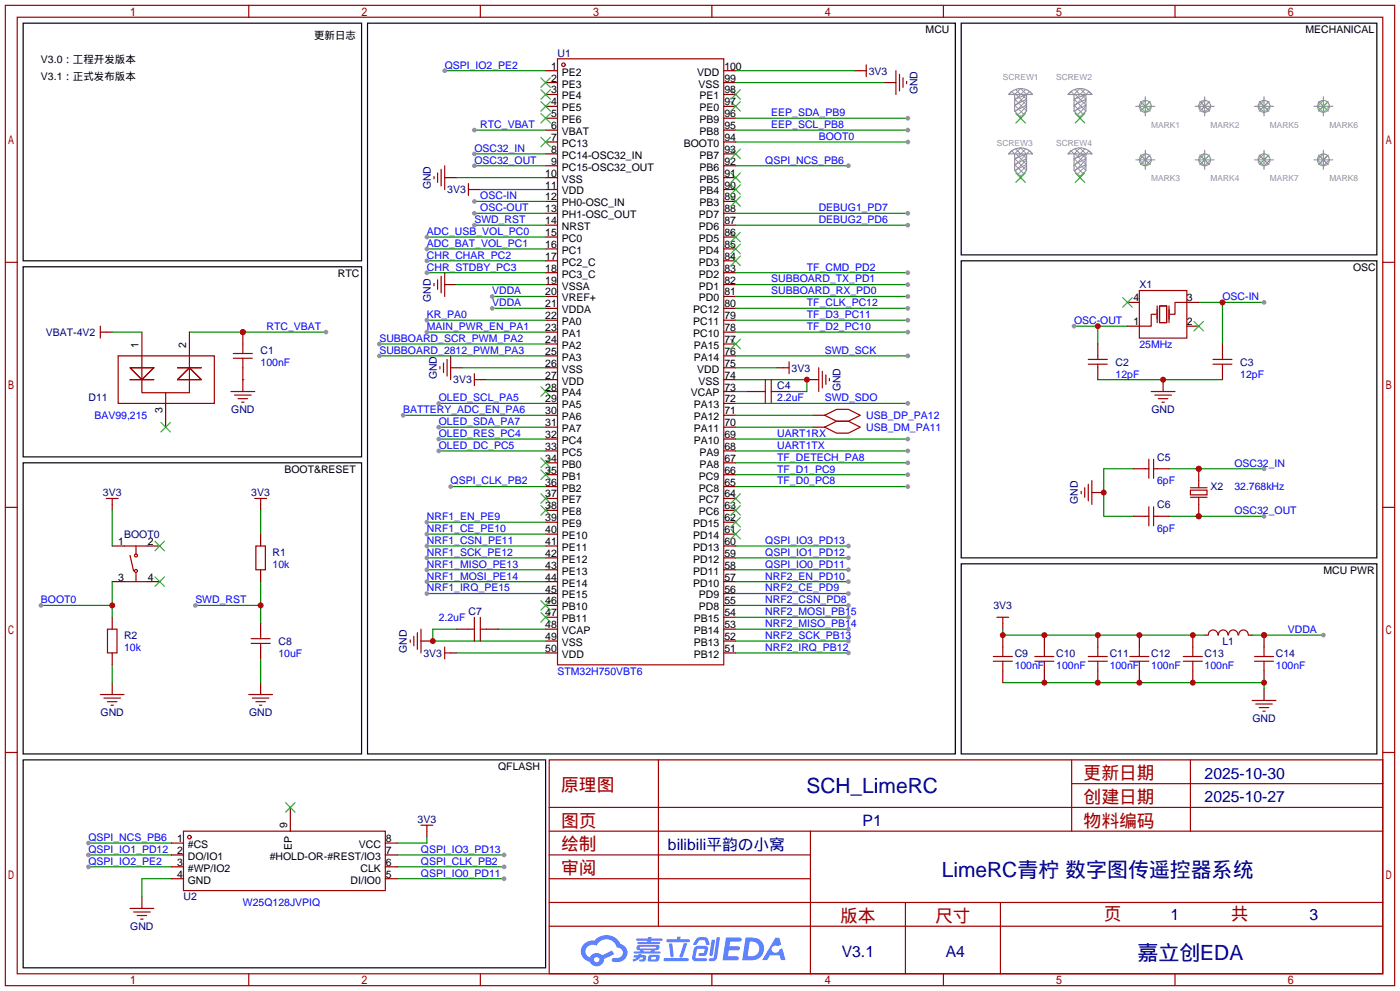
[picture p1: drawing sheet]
<svg xmlns="http://www.w3.org/2000/svg" width="299mm" height="212mm" viewBox="0 0 299 212" stroke-linecap="round" stroke-linejoin="round" font-family="sans-serif">
<g fill="none" stroke="#a10000" stroke-width=".25">
<path d="M1.1 1.1h297.2v209.6h-297.2zM3.7 3.7h292.1v204.5h-292.1zM53.2 1.1v2.6M102.7 1.1v2.6M152.3 1.1v2.6M201.8 1.1v2.6M251.3 1.1v2.6M1.1 56.1h2.6M295.8 56.1h2.5M1.1 108.5h2.6M295.8 108.5h2.5M1.1 160.8h2.6"/>
<path d="M117.5 162.4h178.3v45.8h-178.3zM117.5 177.7h178.3M117.5 172.6h178.3M140.8 162.4v35.6M173.4 177.7v30.5M229.2 162.4v15.3M229.2 167.5h66.6M254.6 162.4v15.3M295.8 160.8h2.5M117.5 182.8h55.9M117.5 198h178.3M117.5 192.9h178.3"/>
<path d="M117.5 187.8h55.9M193.7 192.9v15.3M214 192.9v15.3M53.2 208.2v2.5M102.7 208.2v2.5M152.3 208.2v2.5M201.8 208.2v2.5M251.3 208.2v2.5"/>
</g>
<g fill="#5487ff">
<path d="M155.3 200.4h2.7a.48 .48 0 0 1 .7 .4 .48 .48 0 0 1-.7 .5h-1.8l-.2 1h1.9a.43 .43 0 0 1 .4 .5 .43 .43 0 0 1-.5 .3h-1.9l-.2 1.3h1.7a.45 .45 0 0 1 .6 .2 .45 .45 0 0 1-.2 .6l-3.2 .1z"/>
<path d="M165.9 200.5h.8l.4 1.4-.7 .4a.84 .84 0 0 0-1.2 .2 .84 .84 0 0 0 .3 1.2 .84 .84 0 0 0 1.1-.5l.1-.2 .6-.3 .7 2.5h-.9l-.3-1h-2.1l-.6 1h-1.1z"/>
<path d="M152.2 200.9h.8l-.5 3.2a.36 .36 0 0 1-.4 .3 .36 .36 0 0 1-.3-.4z"/>
<path d="M153.3 200.4h.7l-.6 4.3a1.13 1.13 0 0 1-1.8 .6l.2-.4 .7-.1 .2-.2z"/>
<path d="M149 200.7l.6-.4h1a.77 .77 0 0 1 .9 .6l.3 .9-.2 .2h-.5l-.3-.9-.2-.1h-1l-.7 1-.6-.1v-.1z"/>
<path d="M148.6 202.5l.5-.3h1.7a.81 .81 0 0 1 .7 .5 .81 .81 0 0 1-.2 .8 .81 .81 0 0 1-.9 .9h-.7a.32 .32 0 0 1-.3-.4 .32 .32 0 0 1 .4-.3h.7l.3-.9-1.7 .1-.3 1.9h2.1a.32 .32 0 0 1 .4 .4 .32 .32 0 0 1-.4 .3l-2.3-.1-.5-.3v-.5z"/>
<path d="M142 204.8h5a.33 .33 0 0 1 .3 .4 .33 .33 0 0 1-.3 .3h-4.9l-.2-.2z"/>
<path d="M146.3 201.6h.7l-.6 2a.98 .98 0 0 1-.8 1.1l-.3-.3z"/>
<path d="M143.1 201.7h.7l.3 2.6a.34 .34 0 0 1-.3 .3 .34 .34 0 0 1-.4-.2z"/>
<path d="M142.6 200.8h2.2l.2-.6h.6l-.1 .6h1.8a.32 .32 0 0 1 .3 .3 .32 .32 0 0 1-.4 .3h-4.5l-.1-.1z"/>
<path d="M135.6 204.2h.9l.1-.2 .7-.1-.1 .3h.9a.82 .82 0 0 1-.6 1.3h-.7v-.4h.6l.1-.4a.68 .68 0 0 0-1 .4l-1 .4-.2-.4 1-.4h-.8z"/>
<path d="M136.1 200.6h2.5v-.3h.8l-.1 .3h2.2l.2 .3-.2 .2h-2.3v.3h1.8l.2 .2-.2 .2h-4.5l-.1-.4h2l.1-.3h-2.3l-.1-.2z"/>
<path d="M159.5 200.4l-.7 4.9h1.6a2.5 2.5 0 0 0 3-2.5 2.5 2.5 0 0 0-3.1-2.4zM160.4 201.3a1.61 1.61 0 0 1 2 1.4 1.61 1.61 0 0 1-1.8 1.7h-.7z"/>
<path d="M136.3 202.2a.55 .55 0 0 0-.2 .7 .55 .55 0 0 0 .7 .2l.1 .3h-1.3v.4h5.5l.2-.2-.2-.2h-1.2l.2-.3a.7 .7 0 0 0 .8-.2 .7 .7 0 0 0 0-.9h-4.1zM136.9 202.4h3.3l.2 .1-.2 .2h-3.2zM137.6 203.1h1.7l-.2 .3h-1.4z"/>
<path d="M138.8 204.3a1.05 1.05 0 0 0-.1 1.2 2.91 2.91 0 0 0 2.2-.2 .98 .98 0 0 0 0-1.2h-1.6zM139.4 204.6l.8-.1 .1 .4-.2 .2h-.8z"/>
<path d="M125 201.7a2.23 2.23 0 0 0-.7 2.3 2.23 2.23 0 0 0 1.8 1.6 1.58 1.58 0 0 0 1.8 .9 1.58 1.58 0 0 0 1.3-1.5l2.2-1-.5-.8-2.1 1a1.65 1.65 0 0 0-2.6 .5 1.47 1.47 0 0 1-.8-2.1 1.47 1.47 0 0 1 2.2-.5 2.3 2.3 0 0 1 2.3-1.3 2.3 2.3 0 0 1 2.1 1.7 1.12 1.12 0 0 1 1.2 1.1 1.12 1.12 0 0 1-1.1 1.2h-.7a.45 .45 0 0 0-.6 .3 .45 .45 0 0 0 .5 .6 2.21 2.21 0 0 0 2.2-.6 2.21 2.21 0 0 0 .5-2.3 2.13 2.13 0 0 0-1.3-1 3.3 3.3 0 0 0-5.5-.7l-1.2 .1zM127.1 205.2a.57 .57 0 0 1 1.1 0 .57 .57 0 0 1-1.1 0z"/>
</g>
<g fill="none" stroke="#a10000" stroke-width=".25">
<path d="M119.3 12.6h35.5v129.5h-35.5z"/>
<circle cx="120.5" cy="13.8" r=".38"/>
</g>
<g fill="none" stroke="#870000" stroke-width=".25">
<path d="M116.7 15.1h2.6M116.7 17.7h2.6M154.8 15.1h2.6M154.8 17.7h2.6M116.7 20.2h2.6M116.7 22.7h2.6M116.7 25.3h2.6M116.7 27.8h2.6M116.7 30.4h2.6M116.7 32.9h2.6M116.7 35.4h2.6M116.7 38h2.6"/>
<path d="M154.8 20.2h2.6M154.8 22.7h2.6M154.8 25.3h2.6M154.8 27.8h2.6M154.8 30.4h2.6M154.8 32.9h2.6M154.8 35.4h2.6M154.8 38h2.6M116.7 40.5h2.6M116.7 43.1h2.6M116.7 45.6h2.6M116.7 48.1h2.6"/>
<path d="M116.7 50.7h2.6M116.7 53.2h2.6M116.7 55.8h2.6M116.7 58.3h2.6M154.8 40.5h2.6M154.8 43.1h2.6M154.8 45.6h2.6M154.8 48.1h2.6M154.8 50.7h2.6M154.8 53.2h2.6M154.8 55.8h2.6M154.8 58.3h2.6"/>
<path d="M116.7 60.8h2.6M116.7 63.4h2.6M116.7 65.9h2.6M116.7 68.5h2.6M116.7 71h2.6M116.7 73.5h2.6M116.7 76.1h2.6M116.7 78.6h2.6M154.8 60.8h2.6M154.8 63.4h2.6M154.8 65.9h2.6M154.8 68.5h2.6"/>
<path d="M154.8 71h2.6M154.8 73.5h2.6M154.8 76.1h2.6M154.8 78.6h2.6M116.7 81.2h2.6M116.7 83.7h2.6M116.7 86.2h2.6M116.7 88.8h2.6M116.7 91.3h2.6M116.7 93.9h2.6M116.7 96.4h2.6M116.7 98.9h2.6"/>
<path d="M154.8 81.2h2.6M154.8 83.7h2.6M154.8 86.2h2.6M154.8 88.8h2.6M154.8 91.3h2.6M154.8 93.9h2.6M154.8 96.4h2.6M154.8 98.9h2.6M116.7 101.5h2.6M116.7 104h2.6M116.7 106.6h2.6M116.7 109.1h2.6"/>
<path d="M116.7 111.6h2.6M116.7 114.2h2.6M116.7 116.7h2.6M116.7 119.3h2.6M154.8 101.5h2.6M154.8 104h2.6M154.8 106.6h2.6M154.8 109.1h2.6M154.8 111.6h2.6M154.8 114.2h2.6M154.8 116.7h2.6M154.8 119.3h2.6"/>
<path d="M116.7 121.8h2.6M116.7 124.3h2.6M116.7 126.9h2.6M116.7 129.4h2.6M116.7 132h2.6M116.7 134.5h2.6M116.7 137h2.6M116.7 139.6h2.6M154.8 121.8h2.6M154.8 124.3h2.6M154.8 126.9h2.6M154.8 129.4h2.6"/>
<path d="M154.8 132h2.6M154.8 134.5h2.6M154.8 137h2.6M154.8 139.6h2.6"/>
</g>
<g fill="none" stroke="#3c3" stroke-width=".25">
<path d="M115.7 16.6l2 2.1M115.7 19.2l2 2M117.7 16.6l-2 2.1M117.7 19.2l-2 2M156.3 19.2l2.1 2M158.4 19.2l-2.1 2M115.7 21.7l2 2M115.7 24.3l2 2M115.7 29.3l2 2.1M117.7 21.7l-2 2M117.7 24.3l-2 2M117.7 29.3l-2 2.1"/>
<path d="M156.3 39.5l2.1 2M156.3 37l2.1 2M156.3 31.9l2.1 2M156.3 21.7l2.1 2M158.4 39.5l-2.1 2M158.4 37l-2.1 2M158.4 31.9l-2.1 2M158.4 21.7l-2.1 2M156.3 54.7l2.1 2.1M156.3 52.2l2.1 2M156.3 49.7l2.1 2M156.3 42l2.1 2.1"/>
<path d="M158.4 42l-2.1 2.1M158.4 54.7l-2.1 2.1M158.4 52.2l-2.1 2M158.4 49.7l-2.1 2M156.3 72.5l2.1 2M158.4 72.5l-2.1 2M115.7 82.7l2 2M115.7 97.9l2 2M117.7 82.7l-2 2M117.7 97.9l-2 2M115.7 100.5l2 2M115.7 105.5l2 2.1"/>
<path d="M115.7 108.1l2 2M117.7 100.5l-2 2M117.7 105.5l-2 2.1M117.7 108.1l-2 2M156.3 113.2l2.1 2M156.3 110.6l2.1 2M156.3 108.1l2.1 2M156.3 105.5l2.1 2.1M158.4 113.2l-2.1 2M158.4 110.6l-2.1 2M158.4 108.1l-2.1 2M158.4 105.5l-2.1 2.1"/>
<path d="M115.7 128.4l2 2M115.7 130.9l2 2.1M117.7 128.4l-2 2M117.7 130.9l-2 2.1"/>
</g>
<path d="M229.7 69.7h11.5M234.8 69.7v3.8" fill="none" stroke="#008700" stroke-width=".25"/>
<circle cx="234.8" cy="69.7" r=".63" fill="#c00"/>
<circle cx="229.7" cy="69.7" r=".51" fill="#999"/>
<path d="M256.4 64.6h14M261.5 64.6v8.9" fill="none" stroke="#008700" stroke-width=".25"/>
<circle cx="261.5" cy="64.6" r=".63" fill="#c00"/>
<circle cx="270.4" cy="64.6" r=".51" fill="#999"/>
<path d="M234.8 81.2h26.7" fill="none" stroke="#008700" stroke-width=".25"/>
<path d="M248.8 81.2v2.5" fill="none" stroke="#870000" stroke-width=".25"/>
<circle cx="248.8" cy="81.2" r=".63" fill="#c00"/>
<path d="M246.3 83.7h5M247 84.5h3.6M247.8 85.2h2M248.5 86h.5" fill="none" stroke="#a10000" stroke-width=".25"/>
<path d="M101.5 45.6h15.2" fill="none" stroke="#008700" stroke-width=".25"/>
<circle cx="101.5" cy="45.6" r=".51" fill="#999"/>
<path d="M101.5 43.1h15.2" fill="none" stroke="#008700" stroke-width=".25"/>
<circle cx="101.5" cy="43.1" r=".51" fill="#999"/>
<path d="M101.5 27.8h15.2" fill="none" stroke="#008700" stroke-width=".25"/>
<circle cx="101.5" cy="27.8" r=".51" fill="#999"/>
<path d="M182.8 15.1h1.2M189.1 17.7h2.5M95.1 38h2.6M101.5 40.5h1.2M166.2 78.6h1.3M172.6 81.2h2.5" fill="none" stroke="#870000" stroke-width=".25"/>
<g fill="none" stroke="#a10000" stroke-width=".25">
<path d="M184 15.1h1.3M185.3 13.8v2.6M191.6 15.1v5.1M192.4 15.9v3.5M193.2 16.6v2.1M193.9 17.4v.5M92.8 37.7v.5M93.6 37v2M94.4 36.2v3.6M95.1 35.4v5.1M100.2 39.2v2.6M100.2 40.5h1.3"/>
<path d="M167.5 78.6h1.3M168.8 77.3v2.6M175.1 78.6v5.1M175.9 79.4v3.5M176.7 80.1v2.1M177.4 80.9v.5"/>
</g>
<path d="M157.4 15.1h25.4M157.4 17.7h31.7M97.7 38h19M102.7 40.5h14M157.4 78.6h8.8M157.4 81.2h15.2v2.5h-3.8" fill="none" stroke="#008700" stroke-width=".25"/>
<circle cx="172.6" cy="81.2" r=".63" fill="#c00"/>
<path d="M90 137h2.6M96.4 139.6h1.3" fill="none" stroke="#870000" stroke-width=".25"/>
<path d="M87.8 136.8v.5M88.5 136v2M89.3 135.3v3.5M90 134.5v5.1M95.1 138.3v2.5M95.1 139.6h1.3" fill="none" stroke="#a10000" stroke-width=".25"/>
<path d="M97.7 139.6h19M97.7 134.5h-5.1v2.5h24.1" fill="none" stroke="#008700" stroke-width=".25"/>
<circle cx="92.6" cy="137" r=".63" fill="#c00"/>
<path d="M95.1 60.8h2.6M96.4 78.6h2.5M102.7 81.2h1.3M214.5 133.2v1.3M257.7 135.8h.7M267.1 135.8h.7M270.4 147.2v2.5" fill="none" stroke="#870000" stroke-width=".25"/>
<g fill="none" stroke="#a10000" stroke-width=".25">
<path d="M93.6 59.8v2M94.4 59.1v3.5M95.1 58.3v5.1M92.8 60.6v.5M94.1 78.4v.5M94.9 77.6v2M95.6 76.8v3.6M96.4 76.1v5.1M101.5 79.9v2.5M101.5 81.2h1.2M213.2 132h2.6M214.5 132v1.2"/>
<path d="M258.5 135.7a1.01 1.01 0 0 1 1-1 1.01 1.01 0 0 1 1 1M260.6 135.7a1.01 1.01 0 0 1 1-1 1.01 1.01 0 0 1 1.1 1M262.8 135.7a1.01 1.01 0 0 1 1-1 1.01 1.01 0 0 1 1 1M265 135.7a1.01 1.01 0 0 1 1-1 1.01 1.01 0 0 1 1 1M267.8 149.7h5.1M268.6 150.5h3.6M269.4 151.3h2M270.1 152h.5"/>
</g>
<path d="M97.7 60.8h19M98.9 78.6h17.8M104 81.2h12.7M157.4 83.7h2.5M106.6 134.5h10.1M267.8 135.8h15.3M214.5 145.9h55.9v1.3" fill="none" stroke="#008700" stroke-width=".25"/>
<circle cx="270.4" cy="135.8" r=".63" fill="#c00"/>
<circle cx="283.1" cy="135.8" r=".51" fill="#999"/>
<path d="M105.3 63.4h11.4M214.5 134.5v1.3h43.2" fill="none" stroke="#008700" stroke-width=".25"/>
<circle cx="105.3" cy="63.4" r=".51" fill="#999"/>
<path d="M105.3 65.9h11.4" fill="none" stroke="#008700" stroke-width=".25"/>
<circle cx="105.3" cy="65.9" r=".51" fill="#999"/>
<path d="M8.8 129.4h15.2M24 124.3v7.7" fill="none" stroke="#008700" stroke-width=".25"/>
<circle cx="24" cy="129.4" r=".63" fill="#c00"/>
<circle cx="8.8" cy="129.4" r=".51" fill="#999"/>
<path d="M24 107.8v1.3M24 116.7h2.5M31.6 116.7h2.6M24 124.3h2.5M31.6 124.3h2.6M24 145.9v2.6" fill="none" stroke="#870000" stroke-width=".25"/>
<g fill="none" stroke="#a10000" stroke-width=".25">
<path d="M22.7 106.6h2.6M24 106.6v1.2M26.5 116.7h5.1M27.8 118.7l.8 3.3M29.1 116.7v1.8M26.5 124.3h5.1M29.1 122.6v1.7M21.5 148.5h5M22.2 149.2h3.6M23 150h2M23.7 150.7h.6"/>
<circle cx="29.1" cy="118.7" r=".32"/>
<circle cx="29.1" cy="122" r=".32"/>
</g>
<path d="M24 109.1v7.6M41.8 129.4h14M55.8 124.3v8.9M24 142.1v3.8" fill="none" stroke="#008700" stroke-width=".25"/>
<path d="M33.1 115.7l2.1 2M35.2 115.7l-2.1 2M33.1 123.3l2.1 2M35.2 123.3l-2.1 2" fill="none" stroke="#3c3" stroke-width=".25"/>
<circle cx="55.8" cy="129.4" r=".63" fill="#c00"/>
<circle cx="41.8" cy="129.4" r=".51" fill="#999"/>
<path d="M55.8 107.8v1.3M55.8 145.9v2.6" fill="none" stroke="#870000" stroke-width=".25"/>
<path d="M54.5 106.6h2.5M55.8 106.6v1.2M53.2 148.5h5.1M54 149.2h3.5M54.7 150h2.1M55.5 150.7h.5" fill="none" stroke="#a10000" stroke-width=".25"/>
<path d="M157.4 30.4h36.8M55.8 109.1v5.1M55.8 140.8v5.1" fill="none" stroke="#008700" stroke-width=".25"/>
<circle cx="194.2" cy="30.4" r=".51" fill="#999"/>
<path d="M101.5 48.1h15.2" fill="none" stroke="#008700" stroke-width=".25"/>
<circle cx="101.5" cy="48.1" r=".51" fill="#999"/>
<path d="M157.4 76.1h36.8" fill="none" stroke="#008700" stroke-width=".25"/>
<circle cx="194.2" cy="76.1" r=".51" fill="#999"/>
<path d="M157.4 35.4h24.1" fill="none" stroke="#008700" stroke-width=".25"/>
<circle cx="181.5" cy="35.4" r=".51" fill="#999"/>
<path d="M157.4 119.3h24.1" fill="none" stroke="#008700" stroke-width=".25"/>
<circle cx="181.5" cy="119.3" r=".51" fill="#999"/>
<path d="M157.4 116.7h24.1" fill="none" stroke="#008700" stroke-width=".25"/>
<circle cx="181.5" cy="116.7" r=".51" fill="#999"/>
<path d="M96.4 104h20.3" fill="none" stroke="#008700" stroke-width=".25"/>
<circle cx="96.4" cy="104" r=".51" fill="#999"/>
<path d="M157.4 121.8h24.1" fill="none" stroke="#008700" stroke-width=".25"/>
<circle cx="181.5" cy="121.8" r=".51" fill="#999"/>
<path d="M91.3 177.7v1.2M30.4 191.6v2.6" fill="none" stroke="#870000" stroke-width=".25"/>
<path d="M90 176.4h2.6M91.3 176.4v1.3M27.8 194.2h5.1M28.6 194.9h3.5M29.3 195.7h2.1M30.1 196.5h.5" fill="none" stroke="#a10000" stroke-width=".25"/>
<path d="M91.3 178.9v1.3h-6.3M18.9 180.2h17.8M36.7 187.8h-6.3v3.8" fill="none" stroke="#008700" stroke-width=".25"/>
<circle cx="18.9" cy="180.2" r=".51" fill="#999"/>
<path d="M18.9 182.8h17.8" fill="none" stroke="#008700" stroke-width=".25"/>
<circle cx="18.9" cy="182.8" r=".51" fill="#999"/>
<path d="M18.9 185.3h17.8" fill="none" stroke="#008700" stroke-width=".25"/>
<circle cx="18.9" cy="185.3" r=".51" fill="#999"/>
<path d="M85 182.8h22.8" fill="none" stroke="#008700" stroke-width=".25"/>
<circle cx="107.8" cy="182.8" r=".51" fill="#999"/>
<path d="M85 185.3h22.8" fill="none" stroke="#008700" stroke-width=".25"/>
<circle cx="107.8" cy="185.3" r=".51" fill="#999"/>
<path d="M85 187.8h22.8" fill="none" stroke="#008700" stroke-width=".25"/>
<circle cx="107.8" cy="187.8" r=".51" fill="#999"/>
<path d="M173.9 88.8h2.5M173.9 91.3h2.5" fill="none" stroke="#870000" stroke-width=".25"/>
<path d="M176.4 88.8l2.5-1.3h2.6l2.5 1.3-2.5 1.2h-2.6zM176.4 91.3l2.5-1.3h2.6l2.5 1.3-2.5 1.3h-2.6z" fill="none" stroke="#a10000" stroke-width=".25"/>
<path d="M157.4 91.3h16.5M157.4 88.8h16.5M157.4 101.5h36.8" fill="none" stroke="#008700" stroke-width=".25"/>
<circle cx="194.2" cy="101.5" r=".51" fill="#999"/>
<path d="M157.4 104h36.8" fill="none" stroke="#008700" stroke-width=".25"/>
<circle cx="194.2" cy="104" r=".51" fill="#999"/>
<path d="M157.4 71h36.8" fill="none" stroke="#008700" stroke-width=".25"/>
<circle cx="194.2" cy="71" r=".51" fill="#999"/>
<path d="M157.4 65.9h36.8" fill="none" stroke="#008700" stroke-width=".25"/>
<circle cx="194.2" cy="65.9" r=".51" fill="#999"/>
<path d="M157.4 68.5h36.8" fill="none" stroke="#008700" stroke-width=".25"/>
<circle cx="194.2" cy="68.5" r=".51" fill="#999"/>
<path d="M157.4 58.3h36.8" fill="none" stroke="#008700" stroke-width=".25"/>
<circle cx="194.2" cy="58.3" r=".51" fill="#999"/>
<path d="M233.6 105.3h2.5" fill="none" stroke="#870000" stroke-width=".25"/>
<path d="M231.3 105v.5M232 104.3v2M232.8 103.5v3.6M233.6 102.7v5.1" fill="none" stroke="#a10000" stroke-width=".25"/>
<path d="M242.4 100.2h-6.3v10.2h6.3" fill="none" stroke="#008700" stroke-width=".25"/>
<circle cx="236.1" cy="105.3" r=".63" fill="#c00"/>
<path d="M250.1 100.2h20.3" fill="none" stroke="#008700" stroke-width=".25"/>
<circle cx="256.4" cy="100.2" r=".63" fill="#c00"/>
<circle cx="270.4" cy="100.2" r=".51" fill="#999"/>
<path d="M250.1 110.4h20.3" fill="none" stroke="#008700" stroke-width=".25"/>
<circle cx="256.4" cy="110.4" r=".63" fill="#c00"/>
<circle cx="270.4" cy="110.4" r=".51" fill="#999"/>
<path d="M101.5 32.9h15.2" fill="none" stroke="#008700" stroke-width=".25"/>
<circle cx="101.5" cy="32.9" r=".51" fill="#999"/>
<path d="M101.5 35.4h15.2" fill="none" stroke="#008700" stroke-width=".25"/>
<circle cx="101.5" cy="35.4" r=".51" fill="#999"/>
<path d="M157.4 96.4h36.8" fill="none" stroke="#008700" stroke-width=".25"/>
<circle cx="194.2" cy="96.4" r=".51" fill="#999"/>
<path d="M157.4 93.9h36.8" fill="none" stroke="#008700" stroke-width=".25"/>
<circle cx="194.2" cy="93.9" r=".51" fill="#999"/>
<path d="M91.3 114.2h25.4" fill="none" stroke="#008700" stroke-width=".25"/>
<circle cx="91.3" cy="114.2" r=".51" fill="#999"/>
<path d="M91.3 116.7h25.4" fill="none" stroke="#008700" stroke-width=".25"/>
<circle cx="91.3" cy="116.7" r=".51" fill="#999"/>
<path d="M91.3 119.3h25.4" fill="none" stroke="#008700" stroke-width=".25"/>
<circle cx="91.3" cy="119.3" r=".51" fill="#999"/>
<path d="M91.3 121.8h25.4" fill="none" stroke="#008700" stroke-width=".25"/>
<circle cx="91.3" cy="121.8" r=".51" fill="#999"/>
<path d="M91.3 124.3h25.4" fill="none" stroke="#008700" stroke-width=".25"/>
<circle cx="91.3" cy="124.3" r=".51" fill="#999"/>
<path d="M91.3 126.9h25.4" fill="none" stroke="#008700" stroke-width=".25"/>
<circle cx="91.3" cy="126.9" r=".51" fill="#999"/>
<path d="M40.5 71h29.2" fill="none" stroke="#008700" stroke-width=".25"/>
<circle cx="51.9" cy="71" r=".63" fill="#c00"/>
<circle cx="69.7" cy="71" r=".51" fill="#999"/>
<path d="M95.1 15.1h21.6" fill="none" stroke="#008700" stroke-width=".25"/>
<circle cx="95.1" cy="15.1" r=".51" fill="#999"/>
<path d="M157.4 98.9h36.8" fill="none" stroke="#008700" stroke-width=".25"/>
<circle cx="194.2" cy="98.9" r=".51" fill="#999"/>
<path d="M51.9 81.2v2.5M256.4 107.8v2.6" fill="none" stroke="#870000" stroke-width=".25"/>
<path d="M49.4 83.7h5.1M50.2 84.5h3.5M50.9 85.2h2.1M51.7 86h.5M254.6 104.8h3.6v1h-3.6zM254.6 106.3h3.6" fill="none" stroke="#a10000" stroke-width=".25"/>
<circle cx="256.4" cy="110.4" r=".63" fill="#c00"/>
<path d="M256.4 100.2v2.5" fill="none" stroke="#870000" stroke-width=".25"/>
<circle cx="256.4" cy="100.2" r=".63" fill="#c00"/>
<path d="M254.6 104.3h3.6M256.4 102.7v1.6M256.4 106.3v1.5" fill="none" stroke="#a10000" stroke-width=".25"/>
<path d="M93.9 86.2h22.8" fill="none" stroke="#008700" stroke-width=".25"/>
<circle cx="93.9" cy="86.2" r=".51" fill="#999"/>
<path d="M93.9 91.3h22.8" fill="none" stroke="#008700" stroke-width=".25"/>
<circle cx="93.9" cy="91.3" r=".51" fill="#999"/>
<path d="M93.9 93.9h22.8" fill="none" stroke="#008700" stroke-width=".25"/>
<circle cx="93.9" cy="93.9" r=".51" fill="#999"/>
<path d="M93.9 96.4h22.8" fill="none" stroke="#008700" stroke-width=".25"/>
<circle cx="93.9" cy="96.4" r=".51" fill="#999"/>
<path d="M157.4 63.4h36.8" fill="none" stroke="#008700" stroke-width=".25"/>
<circle cx="194.2" cy="63.4" r=".51" fill="#999"/>
<path d="M157.4 60.8h36.8" fill="none" stroke="#008700" stroke-width=".25"/>
<circle cx="194.2" cy="60.8" r=".51" fill="#999"/>
<path d="M81.2 76.1h35.5" fill="none" stroke="#008700" stroke-width=".25"/>
<circle cx="81.2" cy="76.1" r=".51" fill="#999"/>
<path d="M81.2 73.5h35.5" fill="none" stroke="#008700" stroke-width=".25"/>
<circle cx="81.2" cy="73.5" r=".51" fill="#999"/>
<path d="M157.4 126.9h24.1" fill="none" stroke="#008700" stroke-width=".25"/>
<circle cx="181.5" cy="126.9" r=".51" fill="#999"/>
<path d="M157.4 129.4h24.1" fill="none" stroke="#008700" stroke-width=".25"/>
<circle cx="181.5" cy="129.4" r=".51" fill="#999"/>
<path d="M157.4 132h24.1" fill="none" stroke="#008700" stroke-width=".25"/>
<circle cx="181.5" cy="132" r=".51" fill="#999"/>
<path d="M157.4 137h24.1" fill="none" stroke="#008700" stroke-width=".25"/>
<circle cx="181.5" cy="137" r=".51" fill="#999"/>
<path d="M157.4 134.5h24.1" fill="none" stroke="#008700" stroke-width=".25"/>
<circle cx="181.5" cy="134.5" r=".51" fill="#999"/>
<path d="M157.4 139.6h24.1" fill="none" stroke="#008700" stroke-width=".25"/>
<circle cx="181.5" cy="139.6" r=".51" fill="#999"/>
<path d="M22.7 71h1.3" fill="none" stroke="#870000" stroke-width=".25"/>
<path d="M21.5 69.7v2.6M21.5 71h1.2" fill="none" stroke="#a10000" stroke-width=".25"/>
<path d="M157.4 27.8h36.8" fill="none" stroke="#008700" stroke-width=".25"/>
<circle cx="194.2" cy="27.8" r=".51" fill="#999"/>
<path d="M157.4 25.3h36.8" fill="none" stroke="#008700" stroke-width=".25"/>
<circle cx="194.2" cy="25.3" r=".51" fill="#999"/>
<path d="M91.3 111.6h25.4" fill="none" stroke="#008700" stroke-width=".25"/>
<circle cx="91.3" cy="111.6" r=".51" fill="#999"/>
<path d="M157.4 124.3h24.1" fill="none" stroke="#008700" stroke-width=".25"/>
<circle cx="181.5" cy="124.3" r=".51" fill="#999"/>
<path d="M91.3 71h25.4" fill="none" stroke="#008700" stroke-width=".25"/>
<circle cx="91.3" cy="71" r=".51" fill="#999"/>
<path d="M91.3 50.7h25.4" fill="none" stroke="#008700" stroke-width=".25"/>
<circle cx="91.3" cy="50.7" r=".51" fill="#999"/>
<path d="M91.3 53.2h25.4" fill="none" stroke="#008700" stroke-width=".25"/>
<circle cx="91.3" cy="53.2" r=".51" fill="#999"/>
<path d="M91.3 55.8h25.4" fill="none" stroke="#008700" stroke-width=".25"/>
<circle cx="91.3" cy="55.8" r=".51" fill="#999"/>
<path d="M91.3 58.3h25.4" fill="none" stroke="#008700" stroke-width=".25"/>
<circle cx="91.3" cy="58.3" r=".51" fill="#999"/>
<path d="M268.4 141.4h4" fill="none" stroke="#a10000" stroke-width=".25"/>
<path d="M270.4 143.4v2.5" fill="none" stroke="#870000" stroke-width=".25"/>
<circle cx="270.4" cy="145.9" r=".63" fill="#c00"/>
<path d="M270.4 138.3v2M268.4 140.3h4" fill="none" stroke="#a10000" stroke-width=".25"/>
<path d="M270.4 135.8v2.5" fill="none" stroke="#870000" stroke-width=".25"/>
<circle cx="270.4" cy="135.8" r=".63" fill="#c00"/>
<path d="M253.1 141.4h4.1M270.4 141.4v2" fill="none" stroke="#a10000" stroke-width=".25"/>
<path d="M255.1 143.4v2.5" fill="none" stroke="#870000" stroke-width=".25"/>
<circle cx="255.1" cy="145.9" r=".63" fill="#c00"/>
<path d="M255.1 138.3v2M253.1 140.3h4.1" fill="none" stroke="#a10000" stroke-width=".25"/>
<path d="M255.1 135.8v2.5" fill="none" stroke="#870000" stroke-width=".25"/>
<circle cx="255.1" cy="135.8" r=".63" fill="#c00"/>
<path d="M241.7 141.4h4M255.1 141.4v2" fill="none" stroke="#a10000" stroke-width=".25"/>
<path d="M243.7 143.4v2.5" fill="none" stroke="#870000" stroke-width=".25"/>
<circle cx="243.7" cy="145.9" r=".63" fill="#c00"/>
<path d="M243.7 138.3v2M241.7 140.3h4" fill="none" stroke="#a10000" stroke-width=".25"/>
<path d="M243.7 135.8v2.5" fill="none" stroke="#870000" stroke-width=".25"/>
<circle cx="243.7" cy="135.8" r=".63" fill="#c00"/>
<path d="M232.8 141.4h4.1M243.7 141.4v2" fill="none" stroke="#a10000" stroke-width=".25"/>
<path d="M234.8 143.4v2.5" fill="none" stroke="#870000" stroke-width=".25"/>
<circle cx="234.8" cy="145.9" r=".63" fill="#c00"/>
<path d="M234.8 138.3v2M232.8 140.3h4.1" fill="none" stroke="#a10000" stroke-width=".25"/>
<path d="M234.8 135.8v2.5" fill="none" stroke="#870000" stroke-width=".25"/>
<circle cx="234.8" cy="135.8" r=".63" fill="#c00"/>
<path d="M221.4 141.4h4M234.8 141.4v2" fill="none" stroke="#a10000" stroke-width=".25"/>
<path d="M223.4 143.4v2.5" fill="none" stroke="#870000" stroke-width=".25"/>
<circle cx="223.4" cy="145.9" r=".63" fill="#c00"/>
<path d="M223.4 138.3v2M221.4 140.3h4" fill="none" stroke="#a10000" stroke-width=".25"/>
<path d="M223.4 135.8v2.5" fill="none" stroke="#870000" stroke-width=".25"/>
<circle cx="223.4" cy="135.8" r=".63" fill="#c00"/>
<path d="M214.5 138.3v2M212.5 141.4h4M212.5 140.3h4M223.4 141.4v2" fill="none" stroke="#a10000" stroke-width=".25"/>
<path d="M214.5 135.8v2.5M214.5 143.4v2.5" fill="none" stroke="#870000" stroke-width=".25"/>
<circle cx="214.5" cy="135.8" r=".63" fill="#c00"/>
<path d="M214.5 141.4v2" fill="none" stroke="#a10000" stroke-width=".25"/>
<path d="M78.6 5h125.7v156.2h-125.7zM205.6 5h88.9v49.5h-88.9zM5 57h72.3v40.7h-72.3zM205.6 55.8h88.9v63.5h-88.9zM5 98.9h72.3v62.3h-72.3zM205.6 120.5h88.9v40.7h-88.9zM5 162.4h111.7v44.5h-111.7z" fill="none" stroke="#000" stroke-width=".25"/>
<path d="M157.4 45.6h36.8" fill="none" stroke="#008700" stroke-width=".25"/>
<circle cx="194.2" cy="45.6" r=".51" fill="#999"/>
<path d="M157.4 48.1h36.8" fill="none" stroke="#008700" stroke-width=".25"/>
<circle cx="194.2" cy="48.1" r=".51" fill="#999"/>
<g fill="none" stroke="#a10000" stroke-width=".25">
<path d="M49.9 76.6h4.1M49.9 75.6h4.1M51.9 73.5v2.1M232.8 77.9h4.1M232.8 76.8h4.1M234.8 76.1v.7M234.8 77.9v.7M243.7 62.1h10.2v10.2h-10.2zM247.3 67.2h-1v2.5h-2.6M247.5 65.4v3.6M248 65.4h1.6v3.6h-1.6zM250.1 65.4v3.6"/>
<path d="M253.9 64.6h-2.6v2.6h-1M259.5 77.9h4M259.5 76.8h4M261.5 76.1v.7M261.5 77.9v.7M245.7 98.2v4M246.8 98.2v4M54.7 116.7h2.1v5.1h-2.1zM245 100.2h.7M245 110.4h.7M245.7 108.3v4.1M246.8 108.3v4.1"/>
<path d="M246.8 100.2h.7M246.8 110.4h.7M23 134.5h2v5.1h-2zM53.7 137.5h4.1M53.7 136.5h4.1M55.8 135.8v.7M55.8 137.5v.8M39.2 177.7h43.2v12.7h-43.2z"/>
<circle cx="40.5" cy="178.9" r=".38"/>
</g>
<g fill="none" stroke="#870000" stroke-width=".25">
<path d="M51.9 71v2.5M51.9 78.6v2.6M234.8 73.5v2.6M234.8 78.6v2.6M241.2 64.6h2.5M241.2 69.7h2.5M253.9 64.6h2.5M253.9 69.7h2.5M261.5 73.5v2.6M261.5 78.6v2.6M55.8 114.2v2.5M242.4 100.2h2.6"/>
<path d="M242.4 110.4h2.6M247.5 100.2h2.6M247.5 110.4h2.6M24 132v2.5M24 139.6v2.5M55.8 121.8v2.5M55.8 133.2v2.6M55.8 138.3v2.5M62.1 172.6v5.1M36.7 180.2h2.5M36.7 182.8h2.5M36.7 185.3h2.5"/>
<path d="M36.7 187.8h2.5M82.4 180.2h2.6M82.4 182.8h2.6M82.4 185.3h2.6M82.4 187.8h2.6"/>
</g>
<path d="M240.2 63.6l2 2.1M242.2 63.6l-2 2.1M255.4 68.7l2 2M257.4 68.7l-2 2M61.1 171.6l2 2M63.1 171.6l-2 2" fill="none" stroke="#3c3" stroke-width=".25"/>
<circle cx="51.9" cy="71" r=".63" fill="#c00"/>
<path d="M51.9 76.6v2M162.4 83.7h1.3M163.7 81.2v5M165 81.2v5M165 83.7h1.2M100.2 134.5h1.3M101.5 132v5M102.7 132v5M102.7 134.5h1.3" fill="none" stroke="#a10000" stroke-width=".25"/>
<path d="M91.3 68.5h25.4M51.9 81.2h.1" fill="none" stroke="#008700" stroke-width=".25"/>
<path d="M159.9 83.7h2.5M166.2 83.7h2.6M97.7 134.5h2.5M104 134.5h2.6" fill="none" stroke="#870000" stroke-width=".25"/>
<circle cx="91.3" cy="68.5" r=".51" fill="#999"/>
<g fill="none" stroke="#999" stroke-width=".25">
<path d="M216.2 19.7a3.2 3.2 0 0 1 4.7 .5h-5.1zM228.9 19.7a3.2 3.2 0 0 1 4.7 .5h-5.1zM216.2 32.4a3.2 3.2 0 0 1 4.7 .5h-5.1zM217 32.9v3.5l1.3 1.3 1.3-1.3v-3.5l-2.6 1M217 20.2v3.5l1.3 1.3 1.3-1.3v-3.5l-2.6 1M218.3 24.8v.5M218.3 37.5v.5M219.6 33.9l-2.6 1.3M219.6 35.2l-2.6 1.2M219.6 21.2l-2.6 1.3M219.6 22.5l-2.6 1.2M228.9 32.4a3.2 3.2 0 0 1 4.7 .5h-5.1z"/>
<path d="M229.7 32.9v3.5l1.3 1.3 1.3-1.3v-3.5l-2.6 1M229.7 20.2v3.5l1.3 1.3 1.3-1.3v-3.5l-2.6 1M231 24.8v.5M231 37.5v.5M232.3 33.9l-2.6 1.3M232.3 35.2l-2.6 1.2M232.3 21.2l-2.6 1.3M232.3 22.5l-2.6 1.2M243 22.7h4M243 34.2h4M245 20.7v4.1M245 32.1v4.1"/>
<path d="M255.7 22.7h4M255.7 34.2h4M257.7 20.7v4.1M257.7 32.1v4.1M268.4 22.7h4M268.4 34.2h4M270.4 20.7v4.1M270.4 32.1v4.1M281.1 22.7h4M281.1 34.2h4M283.1 20.7v4.1M283.1 32.1v4.1"/>
<circle cx="245" cy="22.7" r="1.27"/>
<circle cx="245" cy="34.2" r="1.27"/>
<circle cx="257.7" cy="22.7" r="1.27"/>
<circle cx="257.7" cy="34.2" r="1.27"/>
<circle cx="270.4" cy="22.7" r="1.27"/>
<circle cx="270.4" cy="34.2" r="1.27"/>
<circle cx="283.1" cy="22.7" r="1.27"/>
<circle cx="283.1" cy="34.2" r="1.27"/>
</g>
<g fill="none" stroke="#999" stroke-width=".21">
<path d="M217.2 19.1l1.1 1.1M219.4 19.1l-2.4 2.4M229.9 19.1l1.1 1.1M232.1 19.1l-2.4 2.4M215.8 20.2l.6-.6 .6 .6 1.3-1.3 1.3 1.3M215.8 32.9l.6-.6 .6 .6 1.3-1.3 1.3 1.3M217 22.5l1.9 1.9M217 21.2l2.6 2.5M217 35.2l1.9 1.9M217 33.9l2.6 2.5M217.2 31.8l1.1 1.1M217.3 32.9l2.3 2.3"/>
<path d="M217.3 20.2l2.3 2.3M218.6 32.9l1 1M218.6 20.2l1 1M219.4 31.8l-2.4 2.4M219.6 34.2l-2.4 2.4M219.6 35.4l-1.8 1.8M219.6 21.5l-2.4 2.4M219.6 22.7l-1.8 1.8M220.9 32.9l-.7-.6-3.2 3.1M220.9 20.2l-.7-.6-3.2 3.1M228.5 32.9l.6-.6 .6 .6 1.3-1.3 1.3 1.3M228.5 20.2l.6-.6 .6 .6 1.3-1.3 1.3 1.3"/>
<path d="M229.7 35.2l1.9 1.9M229.7 33.9l2.6 2.5M229.7 22.5l1.9 1.9M229.7 21.2l2.6 2.5M229.9 31.8l1.1 1.1M230 32.9l2.3 2.3M230 20.2l2.3 2.3M231.3 32.9l1 1M231.3 20.2l1 1M232.1 31.8l-2.4 2.4M232.3 34.2l-2.4 2.4M232.3 35.4l-1.8 1.8"/>
<path d="M232.3 21.5l-2.4 2.4M232.3 22.7l-1.8 1.8M233.6 32.9l-.7-.6-3.2 3.1M233.6 20.2l-.7-.6-3.2 3.1M244.1 21.8l1.8 1.8M244.1 33.3l1.8 1.8M245 21.5l-1.3 1.2 1.3 1.3 1.3-1.3M245 32.9l-1.3 1.3 1.3 1.2 1.3-1.2M245.9 21.8l-1.8 1.8M245.9 33.3l-1.8 1.8M256.8 21.8l1.8 1.8M256.8 33.3l1.8 1.8"/>
<path d="M257.7 21.5l-1.3 1.2 1.3 1.3 1.3-1.3M257.7 32.9l-1.3 1.3 1.3 1.2 1.3-1.2M258.6 21.8l-1.8 1.8M258.6 33.3l-1.8 1.8M269.5 33.3l1.8 1.8M269.5 21.8l1.8 1.8M270.4 21.5l-1.3 1.2 1.3 1.3 1.3-1.3M270.4 32.9l-1.3 1.3 1.3 1.2 1.3-1.2M271.3 21.8l-1.8 1.8M271.3 33.3l-1.8 1.8M282.2 21.8l1.8 1.8M282.2 33.3l1.8 1.8"/>
<path d="M283.1 21.5l-1.3 1.2 1.3 1.3 1.3-1.3M283.1 32.9l-1.3 1.3 1.3 1.2 1.3-1.2M284 21.8l-1.8 1.8M284 33.3l-1.8 1.8"/>
</g>
<g fill="none" stroke="#3c3" stroke-width=".25">
<path d="M217.3 24.3l2 2M217.3 37l2 2M219.3 37l-2 2M219.3 24.3l-2 2M230 37l2 2M230 24.3l2 2M232 37l-2 2M232 24.3l-2 2M244 21.7l2 2M244 33.1l2 2.1M246 21.7l-2 2M246 33.1l-2 2.1"/>
<path d="M256.7 21.7l2 2M256.7 33.1l2 2.1M258.7 21.7l-2 2M258.7 33.1l-2 2.1M269.4 33.1l2 2.1M269.4 21.7l2 2M271.4 33.1l-2 2.1M271.4 21.7l-2 2M282.1 21.7l2 2M282.1 33.1l2 2.1M284.1 21.7l-2 2M284.1 33.1l-2 2.1"/>
</g>
<path d="M157.4 86.2h36.8" fill="none" stroke="#008700" stroke-width=".25"/>
<circle cx="194.2" cy="86.2" r=".51" fill="#999"/>
<path d="M25.3 76.1h20.5v10.1h-20.5zM27.8 78.6h5.1l-2.5 2.6zM30.4 76.1v7.8h10.1v-7.8M38 78.6h5.1M40.5 78.6l2.6 2.6h-5.1zM27.8 81.2h5.1M35.4 83.9v2.3" fill="none" stroke="#a10000" stroke-width=".25"/>
<path d="M30.4 71v5.1M40.5 71v5.1M35.4 86.2v5.1" fill="none" stroke="#870000" stroke-width=".25"/>
<path d="M34.4 90.3l2 2M36.4 90.3l-2 2" fill="none" stroke="#3c3" stroke-width=".25"/>
<path d="M24 71h6.4M86.2 88.8h30.5" fill="none" stroke="#008700" stroke-width=".25"/>
<circle cx="86.2" cy="88.8" r=".51" fill="#999"/>
<path d="M5 5h72.3v50.8h-72.3z" fill="none" stroke="#000" stroke-width=".25"/>
<g font-size="4.5" fill="#000080">
<text x="172.5" y="169.6">SCH_LimeRC</text>
<text x="201.5" y="187.4">LimeRC青柠 数字图传遥控器系统</text>
<text x="243.3" y="205.2">嘉立创EDA</text>
</g>
<g font-size="3.8" fill="#a00000">
<text x="231.8" y="166.5">更新日期</text>
<text x="120" y="169.1">原理图</text>
<text x="231.8" y="171.6">创建日期</text>
<text x="120" y="176.7">图页</text>
<text x="231.8" y="176.7">物料编码</text>
<text x="120" y="181.8">绘制</text>
<text x="120" y="186.9">审阅</text>
<text x="179.7" y="197">版本</text>
<text x="200" y="197">尺寸</text>
<text x="236.1" y="196.8">页</text>
<text x="263.3" y="196.8">共</text>
</g>
<g font-size="3.4" fill="#000080">
<text x="257.7" y="166.4">2025-10-30</text>
<text x="257.7" y="171.5">2025-10-27</text>
<text x="184.5" y="176.6">P1</text>
<text x="142.9" y="181.7">bilibili平韵の小窝</text>
<text x="250.4" y="196.7">1</text>
<text x="280.1" y="196.7">3</text>
<text x="180.1" y="204.5">V3.1</text>
<text x="202.3" y="204.5">A4</text>
</g>
<g font-size="2.2">
<text x="67.2" y="8.3">更新日志</text>
<text x="198" y="7">MCU</text>
<text x="279.3" y="7">MECHANICAL</text>
<text x="8.8" y="13.4">V3.0：工程开发版本</text>
<text x="8.8" y="17.2">V3.1：正式发布版本</text>
<text x="117.9" y="14.9">1</text>
<text x="117.9" y="17.4">2</text>
<text x="120.2" y="16.2">PE2</text>
<text x="149.1" y="16.2">VDD</text>
<text x="154.9" y="17.4">99</text>
<text x="154.9" y="14.9">100</text>
<text x="117.9" y="20">3</text>
<text x="117.9" y="22.5">4</text>
<text x="120.2" y="18.7">PE3</text>
<text x="120.2" y="21.2">PE4</text>
<text x="120.2" y="23.8">PE5</text>
<text x="149.4" y="18.7">VSS</text>
<text x="149.6" y="23.8">PE0</text>
<text x="149.6" y="21.2">PE1</text>
<text x="154.9" y="22.5">97</text>
<text x="154.9" y="20">98</text>
<text x="117.9" y="25.1">5</text>
<text x="117.9" y="27.6">6</text>
<text x="120.2" y="26.3">PE6</text>
<text x="120.2" y="28.9">VBAT</text>
<text x="149.6" y="28.9">PB8</text>
<text x="149.6" y="26.3">PB9</text>
<text x="154.9" y="27.6">95</text>
<text x="154.9" y="25.1">96</text>
<text x="117.9" y="30.1">7</text>
<text x="117.9" y="32.7">8</text>
<text x="117.9" y="35.2">9</text>
<text x="120.2" y="31.4">PC13</text>
<text x="120.2" y="33.9">PC14-OSC32_IN</text>
<text x="146.3" y="31.4">BOOT0</text>
<text x="149.6" y="33.9">PB7</text>
<text x="154.9" y="35.2">92</text>
<text x="154.9" y="32.7">93</text>
<text x="154.9" y="30.1">94</text>
<text x="116.6" y="37.8">10</text>
<text x="116.6" y="40.3">11</text>
<text x="120.2" y="36.5">PC15-OSC32_OUT</text>
<text x="120.2" y="39">VSS</text>
<text x="120.2" y="41.6">VDD</text>
<text x="149.6" y="41.6">PB4</text>
<text x="149.6" y="39">PB5</text>
<text x="149.6" y="36.5">PB6</text>
<text x="154.9" y="40.3">90</text>
<text x="154.9" y="37.8">91</text>
<text x="116.6" y="42.8">12</text>
<text x="116.6" y="45.4">13</text>
<text x="116.6" y="47.9">14</text>
<text x="120.2" y="44.1">PH0-OSC_IN</text>
<text x="120.2" y="46.6">PH1-OSC_OUT</text>
<text x="149.5" y="46.6">PD7</text>
<text x="149.6" y="44.1">PB3</text>
<text x="154.9" y="47.9">87</text>
<text x="154.9" y="45.4">88</text>
<text x="154.9" y="42.8">89</text>
<text x="116.6" y="50.5">15</text>
<text x="116.6" y="53">16</text>
<text x="120.2" y="49.2">NRST</text>
<text x="120.2" y="51.7">PC0</text>
<text x="149.5" y="51.7">PD5</text>
<text x="149.5" y="49.2">PD6</text>
<text x="154.9" y="53">85</text>
<text x="154.9" y="50.5">86</text>
<text x="72.3" y="59.1">RTC</text>
<text x="116.6" y="55.5">17</text>
<text x="116.6" y="58.1">18</text>
<text x="120.2" y="54.3">PC1</text>
<text x="120.2" y="56.8">PC2_C</text>
<text x="120.2" y="59.3">PC3_C</text>
<text x="149.5" y="59.3">PD2</text>
<text x="149.5" y="56.8">PD3</text>
<text x="149.5" y="54.3">PD4</text>
<text x="154.9" y="58.1">83</text>
<text x="154.9" y="55.5">84</text>
<text x="289.4" y="57.8">OSC</text>
<text x="116.6" y="60.6">19</text>
<text x="116.6" y="63.2">20</text>
<text x="116.6" y="65.7">21</text>
<text x="120.2" y="61.9">VSSA</text>
<text x="120.2" y="64.4">VREF+</text>
<text x="149.5" y="64.4">PD0</text>
<text x="149.5" y="61.9">PD1</text>
<text x="154.9" y="65.7">80</text>
<text x="154.9" y="63.2">81</text>
<text x="154.9" y="60.6">82</text>
<text x="242.5" y="64.4">4</text>
<text x="253.9" y="64.4">3</text>
<text x="116.6" y="68.2">22</text>
<text x="116.6" y="70.8">23</text>
<text x="120.2" y="67">VDDA</text>
<text x="120.2" y="69.5">PA0</text>
<text x="148.3" y="69.5">PC11</text>
<text x="148.3" y="67">PC12</text>
<text x="154.9" y="70.8">78</text>
<text x="154.9" y="68.2">79</text>
<text x="242.5" y="69.5">1</text>
<text x="253.9" y="69.5">2</text>
<text x="29.7" y="74.3" transform="rotate(-90 29.7 74.3)">1</text>
<text x="39.8" y="74.3" transform="rotate(-90 39.8 74.3)">2</text>
<text x="116.6" y="73.3">24</text>
<text x="116.6" y="75.9">25</text>
<text x="120.2" y="72">PA1</text>
<text x="120.2" y="74.6">PA2</text>
<text x="120.2" y="77.1">PA3</text>
<text x="148.3" y="72">PC10</text>
<text x="148.4" y="77.1">PA14</text>
<text x="148.4" y="74.6">PA15</text>
<text x="154.9" y="75.9">76</text>
<text x="154.9" y="73.3">77</text>
<text x="116.6" y="78.4">26</text>
<text x="116.6" y="80.9">27</text>
<text x="116.6" y="83.5">28</text>
<text x="120.2" y="79.7">VSS</text>
<text x="120.2" y="82.2">VDD</text>
<text x="149.1" y="79.7">VDD</text>
<text x="149.4" y="82.2">VSS</text>
<text x="154.9" y="83.5">73</text>
<text x="154.9" y="80.9">74</text>
<text x="154.9" y="78.4">75</text>
<text x="34.7" y="88.3" transform="rotate(-90 34.7 88.3)">3</text>
<text x="116.6" y="86">29</text>
<text x="116.6" y="88.6">30</text>
<text x="120.2" y="84.7">PA4</text>
<text x="120.2" y="87.3">PA5</text>
<text x="120.2" y="89.8">PA6</text>
<text x="147.8" y="84.7">VCAP</text>
<text x="148.4" y="89.8">PA12</text>
<text x="148.4" y="87.3">PA13</text>
<text x="154.9" y="88.6">71</text>
<text x="154.9" y="86">72</text>
<text x="116.6" y="91.1">31</text>
<text x="116.6" y="93.6">32</text>
<text x="120.2" y="92.4">PA7</text>
<text x="120.2" y="94.9">PC4</text>
<text x="148.4" y="94.9">PA10</text>
<text x="148.4" y="92.4">PA11</text>
<text x="154.9" y="93.6">69</text>
<text x="154.9" y="91.1">70</text>
<text x="60.8" y="101">BOOT&amp;RESET</text>
<text x="116.6" y="96.2">33</text>
<text x="116.6" y="98.7">34</text>
<text x="116.6" y="101.3">35</text>
<text x="120.2" y="97.4">PC5</text>
<text x="120.2" y="100">PB0</text>
<text x="149.6" y="100">PA8</text>
<text x="149.6" y="97.4">PA9</text>
<text x="154.9" y="101.3">66</text>
<text x="154.9" y="98.7">67</text>
<text x="154.9" y="96.2">68</text>
<text x="116.6" y="103.8">36</text>
<text x="116.6" y="106.3">37</text>
<text x="120.2" y="102.5">PB1</text>
<text x="120.2" y="105.1">PB2</text>
<text x="120.2" y="107.6">PE7</text>
<text x="149.5" y="107.6">PC7</text>
<text x="149.5" y="105.1">PC8</text>
<text x="149.5" y="102.5">PC9</text>
<text x="154.9" y="106.3">64</text>
<text x="154.9" y="103.8">65</text>
<text x="116.6" y="108.9">38</text>
<text x="116.6" y="111.4">39</text>
<text x="116.6" y="114">40</text>
<text x="120.2" y="110.1">PE8</text>
<text x="120.2" y="112.7">PE9</text>
<text x="148.3" y="112.7">PD15</text>
<text x="149.5" y="110.1">PC6</text>
<text x="154.9" y="114">61</text>
<text x="154.9" y="111.4">62</text>
<text x="154.9" y="108.9">63</text>
<text x="25.3" y="116.5">1</text>
<text x="31.6" y="116.5">2</text>
<text x="116.6" y="116.5">41</text>
<text x="116.6" y="119">42</text>
<text x="120.2" y="115.2">PE10</text>
<text x="120.2" y="117.8">PE11</text>
<text x="148.3" y="117.8">PD13</text>
<text x="148.3" y="115.2">PD14</text>
<text x="154.9" y="119">59</text>
<text x="154.9" y="116.5">60</text>
<text x="25.3" y="124.1">3</text>
<text x="31.6" y="124.1">4</text>
<text x="116.6" y="121.6">43</text>
<text x="116.6" y="124.1">44</text>
<text x="120.2" y="120.3">PE12</text>
<text x="120.2" y="122.8">PE13</text>
<text x="120.2" y="125.4">PE14</text>
<text x="148.3" y="125.4">PD10</text>
<text x="148.3" y="122.8">PD11</text>
<text x="148.3" y="120.3">PD12</text>
<text x="154.9" y="124.1">57</text>
<text x="154.9" y="121.6">58</text>
<text x="283.1" y="122.6">MCU PWR</text>
<text x="116.6" y="126.7">45</text>
<text x="116.6" y="129.2">46</text>
<text x="116.6" y="131.7">47</text>
<text x="120.2" y="127.9">PE15</text>
<text x="120.2" y="130.5">PB10</text>
<text x="149.5" y="130.5">PD8</text>
<text x="149.5" y="127.9">PD9</text>
<text x="154.9" y="131.7">54</text>
<text x="154.9" y="129.2">55</text>
<text x="154.9" y="126.7">56</text>
<text x="116.6" y="134.3">48</text>
<text x="116.6" y="136.8">49</text>
<text x="120.2" y="133">PB11</text>
<text x="120.2" y="135.5">VCAP</text>
<text x="148.4" y="135.5">PB14</text>
<text x="148.4" y="133">PB15</text>
<text x="154.9" y="136.8">52</text>
<text x="154.9" y="134.3">53</text>
<text x="116.6" y="139.4">50</text>
<text x="120.2" y="138.1">VSS</text>
<text x="120.2" y="140.6">VDD</text>
<text x="148.4" y="140.6">PB12</text>
<text x="148.4" y="138.1">PB13</text>
<text x="154.9" y="139.4">51</text>
<text x="106.6" y="164.5">QFLASH</text>
<text x="37.9" y="180">1</text>
<text x="61.4" y="176.9" transform="rotate(-90 61.4 176.9)">9</text>
<text x="82.5" y="180">8</text>
<text x="37.9" y="182.5">2</text>
<text x="37.9" y="185.1">3</text>
<text x="40.2" y="181.3">#CS</text>
<text x="40.2" y="183.8">DO/IO1</text>
<text x="57.7" y="183.8">#HOLD-OR-#REST/IO3</text>
<text x="62.4" y="181.7" transform="rotate(-90 62.4 181.7)">EP</text>
<text x="76.8" y="181.3">VCC</text>
<text x="82.5" y="185.1">6</text>
<text x="82.5" y="182.5">7</text>
<text x="37.9" y="187.6">4</text>
<text x="40.2" y="186.3">#WP/IO2</text>
<text x="40.2" y="188.9">GND</text>
<text x="75" y="188.9">DI/IO0</text>
<text x="77.1" y="186.3">CLK</text>
<text x="82.5" y="187.6">5</text>
</g>
<g font-size="2.2" fill="#00f">
<text x="95.1" y="14.7">QSPI_IO2_PE2</text>
<text x="102.7" y="27.4">RTC_VBAT</text>
<text x="165" y="27.4">EEP_SCL_PB8</text>
<text x="165" y="24.8">EEP_SDA_PB9</text>
<text x="175.1" y="29.9">BOOT0</text>
<text x="101.5" y="32.4">OSC32_IN</text>
<text x="101.5" y="35">OSC32_OUT</text>
<text x="163.7" y="35">QSPI_NCS_PB6</text>
<text x="101.5" y="47.7">SWD_RST</text>
<text x="102.7" y="45.1">OSC-OUT</text>
<text x="102.7" y="42.6">OSC-IN</text>
<text x="175.1" y="45.1">DEBUG1_PD7</text>
<text x="175.1" y="47.7">DEBUG2_PD6</text>
<text x="91.3" y="50.2">ADC_USB_VOL_PC0</text>
<text x="91.3" y="52.8">ADC_BAT_VOL_PC1</text>
<text x="91.3" y="55.3">CHR_CHAR_PC2</text>
<text x="91.3" y="57.8">CHR_STDBY_PC3</text>
<text x="172.6" y="57.8">TF_CMD_PD2</text>
<text x="105.3" y="62.9">VDDA</text>
<text x="105.3" y="65.5">VDDA</text>
<text x="165" y="62.9">SUBBOARD_RX_PD0</text>
<text x="165" y="60.4">SUBBOARD_TX_PD1</text>
<text x="172.6" y="65.5">TF_CLK_PC12</text>
<text x="261.5" y="64.2">OSC-IN</text>
<text x="57" y="70.5">RTC_VBAT</text>
<text x="91.3" y="70.5">MAIN_PWR_EN_PA1</text>
<text x="91.3" y="68">KR_PA0</text>
<text x="172.6" y="70.5">TF_D2_PC10</text>
<text x="172.6" y="68">TF_D3_PC11</text>
<text x="229.7" y="69.3">OSC-OUT</text>
<text x="81.2" y="75.6">SUBBOARD_2812_PWM_PA3</text>
<text x="81.2" y="73.1">SUBBOARD_SCR_PWM_PA2</text>
<text x="176.4" y="75.6">SWD_SCK</text>
<text x="243.7" y="74.4">25MHz</text>
<text x="55.8" y="78.2">100nF</text>
<text x="238.6" y="80.7">12pF</text>
<text x="265.3" y="80.7">12pF</text>
<text x="20.2" y="89.6">BAV99,215</text>
<text x="86.2" y="88.3">BATTERY_ADC_EN_PA6</text>
<text x="93.9" y="85.8">OLED_SCL_PA5</text>
<text x="166.2" y="85.8">2.2uF</text>
<text x="176.4" y="85.8">SWD_SDO</text>
<text x="185.3" y="89.6">USB_DP_PA12</text>
<text x="93.9" y="90.9">OLED_SDA_PA7</text>
<text x="93.9" y="93.4">OLED_RES_PC4</text>
<text x="93.9" y="95.9">OLED_DC_PC5</text>
<text x="166.2" y="95.9">UART1TX</text>
<text x="166.2" y="93.4">UART1RX</text>
<text x="185.3" y="92.1">USB_DM_PA11</text>
<text x="166.2" y="101">TF_D1_PC9</text>
<text x="166.2" y="98.5">TF_DETECH_PA8</text>
<text x="264" y="99.8">OSC32_IN</text>
<text x="96.4" y="103.6">QSPI_CLK_PB2</text>
<text x="166.2" y="103.6">TF_D0_PC8</text>
<text x="247.5" y="103.6">6pF</text>
<text x="264" y="104.8">32.768kHz</text>
<text x="91.3" y="113.7">NRF1_CE_PE10</text>
<text x="91.3" y="111.2">NRF1_EN_PE9</text>
<text x="247.5" y="113.7">6pF</text>
<text x="264" y="109.9">OSC32_OUT</text>
<text x="91.3" y="116.3">NRF1_CSN_PE11</text>
<text x="91.3" y="118.8">NRF1_SCK_PE12</text>
<text x="163.7" y="118.8">QSPI_IO1_PD12</text>
<text x="163.7" y="116.3">QSPI_IO3_PD13</text>
<text x="58.3" y="121.3">10k</text>
<text x="91.3" y="121.3">NRF1_MISO_PE13</text>
<text x="91.3" y="123.9">NRF1_MOSI_PE14</text>
<text x="163.7" y="121.3">QSPI_IO0_PD11</text>
<text x="163.7" y="123.9">NRF2_EN_PD10</text>
<text x="8.8" y="129">BOOT0</text>
<text x="41.8" y="129">SWD_RST</text>
<text x="91.3" y="126.4">NRF1_IRQ_PE15</text>
<text x="163.7" y="126.4">NRF2_CE_PD9</text>
<text x="163.7" y="129">NRF2_CSN_PD8</text>
<text x="163.7" y="131.5">NRF2_MOSI_PB15</text>
<text x="93.9" y="132.8">2.2uF</text>
<text x="163.7" y="136.6">NRF2_SCK_PB13</text>
<text x="163.7" y="134">NRF2_MISO_PB14</text>
<text x="275.5" y="135.3">VDDA</text>
<text x="26.5" y="139.1">10k</text>
<text x="59.6" y="140.4">10uF</text>
<text x="163.7" y="139.1">NRF2_IRQ_PB12</text>
<text x="217" y="142.9">100nF</text>
<text x="225.9" y="142.9">100nF</text>
<text x="237.4" y="142.9">100nF</text>
<text x="246.3" y="142.9">100nF</text>
<text x="257.7" y="142.9">100nF</text>
<text x="272.9" y="142.9">100nF</text>
<text x="119.3" y="144.2">STM32H750VBT6</text>
<text x="18.9" y="179.8">QSPI_NCS_PB6</text>
<text x="18.9" y="182.3">QSPI_IO1_PD12</text>
<text x="18.9" y="184.8">QSPI_IO2_PE2</text>
<text x="90" y="182.3">QSPI_IO3_PD13</text>
<text x="90" y="184.8">QSPI_CLK_PB2</text>
<text x="90" y="187.4">QSPI_IO0_PD11</text>
<text x="51.9" y="193.7">W25Q128JVPIQ</text>
</g>
<g font-size="2.2" fill="#000080">
<text x="119.3" y="12.1">U1</text>
<text x="185.8" y="15.9">3V3</text>
<text x="196.3" y="20.1" transform="rotate(-90 196.3 20.1)">GND</text>
<text x="92.1" y="40.5" transform="rotate(-90 92.1 40.5)">GND</text>
<text x="95.7" y="41.3">3V3</text>
<text x="92.1" y="64.6" transform="rotate(-90 92.1 64.6)">GND</text>
<text x="243.7" y="61.7">X1</text>
<text x="9.8" y="71.8">VBAT-4V2</text>
<text x="55.8" y="75.6">C1</text>
<text x="93.4" y="81.1" transform="rotate(-90 93.4 81.1)">GND</text>
<text x="96.9" y="82">3V3</text>
<text x="166.2" y="83.2">C4</text>
<text x="169.3" y="79.4">3V3</text>
<text x="179.8" y="83.6" transform="rotate(-90 179.8 83.6)">GND</text>
<text x="238.6" y="78.2">C2</text>
<text x="265.3" y="78.2">C3</text>
<text x="18.9" y="85.8">D11</text>
<text x="49.5" y="88.3">GND</text>
<text x="246.3" y="88.3">GND</text>
<text x="247.5" y="98.5">C5</text>
<text x="22" y="106.1">3V3</text>
<text x="53.8" y="106.1">3V3</text>
<text x="230.6" y="107.8" transform="rotate(-90 230.6 107.8)">GND</text>
<text x="259" y="104.8">X2</text>
<text x="247.5" y="108.6">C6</text>
<text x="26.5" y="115">BOOT0</text>
<text x="58.3" y="118.8">R1</text>
<text x="100.2" y="131.5">C7</text>
<text x="212.5" y="130.2">3V3</text>
<text x="26.5" y="136.6">R2</text>
<text x="59.6" y="137.9">C8</text>
<text x="261.5" y="137.9">L1</text>
<text x="87.1" y="139.5" transform="rotate(-90 87.1 139.5)">GND</text>
<text x="90.6" y="140.4">3V3</text>
<text x="217" y="140.4">C9</text>
<text x="225.9" y="140.4">C10</text>
<text x="237.4" y="140.4">C11</text>
<text x="246.3" y="140.4">C12</text>
<text x="257.7" y="140.4">C13</text>
<text x="272.9" y="140.4">C14</text>
<text x="21.5" y="153.1">GND</text>
<text x="53.3" y="153.1">GND</text>
<text x="267.9" y="154.4">GND</text>
<text x="89.3" y="176">3V3</text>
<text x="39.2" y="192.5">U2</text>
<text x="27.9" y="198.8">GND</text>
</g>
<g font-size="1.8" fill="#999">
<text x="214.5" y="17.2">SCREW1</text>
<text x="225.9" y="17.2">SCREW2</text>
<text x="246.3" y="27.4">MARK1</text>
<text x="259" y="27.4">MARK2</text>
<text x="271.7" y="27.4">MARK5</text>
<text x="284.4" y="27.4">MARK6</text>
<text x="213.2" y="31.2">SCREW3</text>
<text x="225.9" y="31.2">SCREW4</text>
<text x="246.3" y="38.8">MARK3</text>
<text x="259" y="38.8">MARK4</text>
<text x="271.7" y="38.8">MARK7</text>
<text x="284.4" y="38.8">MARK8</text>
</g>
</svg>
